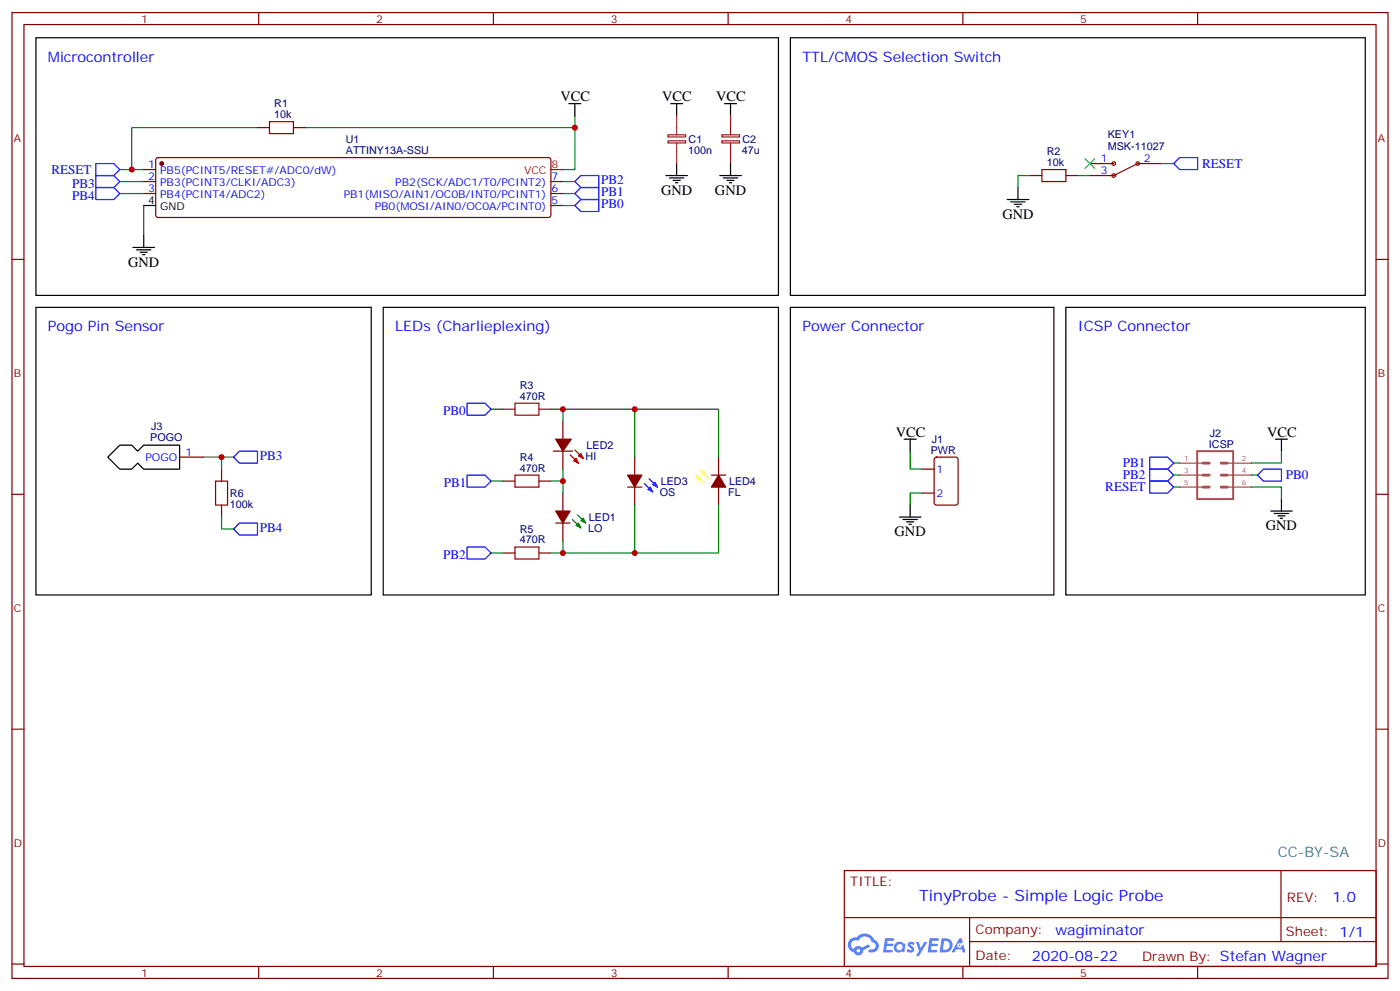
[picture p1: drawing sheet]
<svg xmlns="http://www.w3.org/2000/svg" width="412mm" height="292mm" viewBox="0 0 412 292" stroke-linecap="round" stroke-linejoin="round" font-family="sans-serif">
<g fill="none" stroke="#870000" stroke-width=".35">
<path d="M3.5 3.7h405.4v284.3h-405.4zM7.1 7.2h398.2v277.3h-398.2zM76.2 3.7v3.5M145.3 3.7v3.5M214.5 3.7v3.5M283.6 3.7v3.5M352.8 3.7v3.5M3.5 76.4h3.6M405.3 76.4h3.6M3.5 145.5h3.6M405.3 145.5h3.6M3.5 214.7h3.6"/>
<path d="M405.3 214.7h3.6M248.7 256.3h156.6v28.2h-156.6zM377.3 256.3v20.9M248.7 270.1h156.5M285.6 277.2h119.6M285.6 270.1v14.2M3.5 283.8h3.6M76.2 284.5v3.5M145.3 284.5v3.5M214.5 284.5v3.5M283.6 284.5v3.5M352.8 284.5v3.5"/>
<path d="M405.3 283.8h3.6"/>
</g>
<g fill="#5487ff">
<path d="M267.7 277.5a1.22 1.22 0 0 1 1.7 .2l-.4 .6a.47 .47 0 0 0-.3-.4 .47 .47 0 0 0-.5 .2l.1 .2a1.14 1.14 0 0 1 .8 1.8 1.14 1.14 0 0 1-1.9 0l-.2-.2 .5-.6 .7 .5a.29 .29 0 0 0 .3-.3 .29 .29 0 0 0-.2-.3 1.04 1.04 0 0 1-.6-1.7z"/>
<path d="M260.7 276.2h2.4l.3 .2-.2 .5-1.8 .1-.1 .8h1.5l.3 .4-.3 .4h-1.6l-.2 1.1h1.7l.2 .3-.2 .3-2.6 .1z"/>
<path d="M273.8 276.2h2.4l.3 .2-.1 .5-1.8 .1-.2 .8h1.6l.3 .4-.4 .4-1.6-.1-.1 1.1 1.7 .1 .2 .3-.2 .3-2.6 .1z"/>
<path d="M282.6 276.2h.7l.3 1.3-.6 .3a.69 .69 0 0 0-1 .3 .69 .69 0 0 0 .4 .9 .69 .69 0 0 0 .9-.6l.5-.2 .6 2.2h-.8l-.2-.9h-1.8l-.5 .9h-.8z"/>
<path d="M269.8 277.3h.8l.6 1.8 1.1-1.8h.9l-2.6 4.2h-.8l.9-1.5z"/>
<path d="M277.4 276.2l-.6 4.2h1.3a2.11 2.11 0 0 0 2.5-2.1 2.11 2.11 0 0 0-2.5-2.1zM278.1 277a1.39 1.39 0 0 1 1.7 1.4 1.39 1.39 0 0 1-1.8 1.2h-.3z"/>
<path d="M263.7 277.8a1.54 1.54 0 0 0-.1 2.2 1.54 1.54 0 0 0 2.2 .1l.6 .3 .3-2.3-.2-.3h-.4a1.49 1.49 0 0 0-2.4 0zM264 278.8a.94 .94 0 0 1 1.8 0 .94 .94 0 0 1-1.8 0z"/>
<path d="M250.4 276.6a2.18 2.18 0 0 0 1.1 3.7 1.44 1.44 0 0 0 1.6 .9 1.44 1.44 0 0 0 1.2-1.4l2-1.1-.5-.7-1.9 1a1.47 1.47 0 0 0-2.4 .4 1.39 1.39 0 0 1-.7-1.9 1.39 1.39 0 0 1 2-.5 2.12 2.12 0 0 1 2.2-1.3 2.12 2.12 0 0 1 1.9 1.7 1.14 1.14 0 0 1 1.1 1.4 1.14 1.14 0 0 1-1.7 .7 .43 .43 0 0 0-.5 .4 .43 .43 0 0 0 .4 .5 1.98 1.98 0 0 0 2.5-1.2 1.98 1.98 0 0 0-1.2-2.6 3.1 3.1 0 0 0-5.3-.6l-.9 .1zM252.3 279.9a.55 .55 0 0 1 1.1 0 .55 .55 0 0 1-1.1 0z"/>
<circle cx="282.6" cy="278.3" r=".26"/>
</g>
<g fill="none" stroke="#008700" stroke-width=".35">
<path d="M75.8 37.6h-37v12.3h3.5M90 37.6h79.3M169.3 34v15.9h-3.5M35.3 53.4h7M35.3 49.9h3.5M35.3 57h7M165.8 53.4h3.5M165.8 57h3.5M303.4 51.7h-3.5v3.5M317.5 51.7h3.5M342.2 48.2h3.5M42.3 60.5v8.8"/>
<path d="M165.8 60.5h3.5M60 134.6h8.8M65.3 134.6v3.5M144.6 120.5h3.6M162.3 120.5h49.4v14.1M165.8 120.5v3.5M165.8 138.1v7.1M187 120.5v14.1M268.1 132.8v5.3h3.5M345.7 139.9h1.8M345.7 136.3h1.8M368.7 139.9h1.7"/>
<path d="M377.5 132.8v3.5h-8.8M65.3 152.2v3.6h3.5M144.6 141.6h3.6M162.3 141.6h3.5M165.8 159.3v3.5M187 148.7v14.1M211.7 148.7v14.1h-49.4M271.6 145.2h-3.5v3.5M345.7 143.4h1.8M368.7 143.4h8.8v3.5M144.6 162.8h3.6"/>
</g>
<g fill="none" stroke="#00f" stroke-width=".35">
<path d="M28.2 48.2h5.3l1.8 1.7-1.8 1.8h-5.3zM28.2 51.7h5.3l1.8 1.7-1.8 1.8h-5.3zM28.2 55.2h5.3l1.8 1.8-1.8 1.7h-5.3zM169.3 53.4l1.8-1.7h5.3v3.5h-5.3zM169.3 57l1.8-1.8h5.3v3.5h-5.3zM345.7 48.2l1.8-1.8h5.3v3.5h-5.3zM169.3 60.5l1.8-1.8h5.3v3.6h-5.3zM137.6 118.7h5.3l1.7 1.8-1.7 1.7h-5.3zM68.8 134.6l1.8-1.8h5.2v3.5h-5.2zM137.6 139.9h5.3l1.7 1.7-1.7 1.8h-5.3zM338.7 134.6h5.3l1.7 1.7-1.7 1.8h-5.3zM338.7 138.1h5.3l1.7 1.8-1.7 1.7h-5.3z"/>
<path d="M370.4 139.9l1.8-1.8h5.3v3.5h-5.3zM70.6 154h5.2v3.5h-5.2l-1.8-1.7zM189.8 142.3l2.5 2.5M191.2 140.9l2.5 2.5M338.7 141.6h5.3l1.7 1.8-1.7 1.8h-5.3zM137.6 161h5.3l1.7 1.8-1.7 1.8h-5.3z"/>
</g>
<g fill="none" stroke="#000" stroke-width=".35">
<path d="M10.6 11.1h218.7v75.9h-218.7zM232.8 11.1h169.4v75.9h-169.4zM167.6 30.5h3.5M169.3 30.5v3.5M197.6 30.5h3.5M199.3 30.5v3.5M213.4 30.5h3.6M215.2 30.5v3.5M196.1 51.7h6.4M197.2 52.4h4.2M198.3 53.1h2.1M199 53.8h.7"/>
<path d="M199.3 48.2v3.5M212 51.7h6.4M213.1 52.4h4.2M214.1 53.1h2.2M214.8 53.8h.7M215.2 48.2v3.5M296.7 58.7h6.3M297.7 59.4h4.3M299.9 55.2v3.5M39.2 72.8h6.3M40.2 73.6h4.2M41.3 74.3h2.1"/>
<path d="M42 75h.7M42.3 69.3v3.5M42.3 60.5h3.6M298.8 60.1h2.1M299.5 60.9h.7M10.6 90.5h98.8v84.7h-98.8zM112.9 90.5h116.4v84.7h-116.4zM232.8 90.5h77.6v84.7h-77.6zM314 90.5h88.2v84.7h-88.2zM31.7 134.6l3.6-3.5h3.5l1.8 1.7 1.7-1.7h10.6v7h-10.6l-1.7-1.8-1.8 1.8h-3.5zM266.3 129.3h3.6M268.1 129.3v3.5"/>
<path d="M375.7 129.3h3.5M377.5 129.3v3.5M264.9 152.2h6.4M266 152.9h4.2M267.1 153.6h2.1M267.8 154.3h.7M268.1 148.7v3.5M374.3 150.5h6.3M375.4 151.2h4.2M376.4 151.9h2.1M377.1 152.6h.7M377.5 146.9v3.6"/>
</g>
<path d="M79.4 35.8h7v3.5h-7zM306.9 49.9h7.1v3.5h-7.1zM151.7 118.7h7v3.5h-7zM151.7 139.9h7v3.5h-7zM63.5 141.6h3.5v7.1h-3.5zM151.7 161h7v3.6h-7z" fill="none" stroke="#a10000" stroke-width=".35"/>
<g fill="none" stroke="#870000" stroke-width=".35">
<path d="M75.8 37.6h3.6M86.4 37.6h3.6M42.3 49.9h3.6M42.3 53.4h3.6M42.3 57h3.6M46.1 46.6l.5-.2h115l.5 .2 .2 .5v16.2l-.3 .5-.4 .2h-115l-.5-.2-.2-.5v-16.2zM162.3 53.4h3.5M162.3 57h3.5M303.4 51.7h3.5M314 51.7h3.5M321 48.2h7.1M321 51.7h7.1"/>
<path d="M335.1 48.2h7.1M162.3 60.5h3.5M52.9 134.6h7.1M65.3 138.1v3.5M148.2 120.5h3.5M158.7 120.5h3.6M163 132.8h5.6M165.8 124v5.3M165.8 132.8v5.3M187 134.6v5.3M209.5 139.9h4.3M211.7 134.6v5.3"/>
<path d="M271.6 138.1h3.6M275.4 134.8l.5-.2h5.6l.7 .4v13l-.4 .6-5.9 .1-.7-.5v-12.9zM65.3 148.7v3.5M148.2 141.6h3.5M158.7 141.6h3.6M163.7 154h4.2M165.8 145.2v5.3M165.8 154v5.3M184.9 143.4h4.2M187 143.4v5.3M211.7 143.4v5.3M271.6 145.2h3.6"/>
<path d="M148.2 162.8h3.5M158.7 162.8h3.6"/>
</g>
<g fill="#870000" stroke="#870000" stroke-width=".35">
<path d="M163.7 150.5h4.2l-2.1 3.5z"/>
<path d="M163.7 129.3h4.6l-2.5 3.5z"/>
<path d="M184.9 139.9h4.2l-2.1 3.5z"/>
<path d="M211.7 139.9l2.1 3.5h-4.3z"/>
<circle cx="47.6" cy="48.2" r=".53"/>
</g>
<path d="M162.3 49.9h3.5M167.9 133.9l2.5 2.4M169.3 132.5l2.5 2.4" fill="none" stroke="#f00" stroke-width=".35"/>
<path d="M196.8 39.7h5.2v.6h-5.2zM199.3 34v5.7M212.7 39.7h5.1v.6h-5.1zM215.2 34v5.7M196.8 41.5h5.2v.6h-5.2zM199.3 42.2v6M212.7 41.5h5.1v.6h-5.1zM215.2 42.2v6" fill="none" stroke="#8c2424" stroke-width=".35"/>
<path d="M352.7 132.8h10.5v14.1h-10.5z" fill="none" stroke="#a64a4a" stroke-width=".56"/>
<path d="M354.4 139.9h1.8M354.4 136.3h1.8M359.7 139.9h1.8M359.7 136.3h1.8M354.4 143.4h1.8M359.7 143.4h1.8" fill="none" stroke="#a64a4a" stroke-width=".85"/>
<path d="M347.5 136.3h6.9M347.5 139.9h6.9M361.7 136.3h7M361.7 139.9h7M347.5 143.4h6.9M361.7 143.4h7" fill="none" stroke="#a64a4a" stroke-width=".35"/>
<g fill="none" stroke="#900" stroke-width=".35">
<path d="M335.1 48.2l-7 3.5"/>
<circle cx="328.1" cy="51.7" r=".53"/>
<circle cx="328.1" cy="48.2" r=".53"/>
<circle cx="335.1" cy="48.2" r=".53"/>
</g>
<path d="M319.6 46.7l2.8 2.9M322.4 46.7l-2.8 2.9" fill="none" stroke="#3c3" stroke-width=".35"/>
<path d="M168.6 152.9l2.5 2.5M170 151.5l2.5 2.5" fill="none" stroke="#090" stroke-width=".35"/>
<g fill="#090" stroke="#090" stroke-width=".35">
<path d="M170.4 154l.7 1.4-1.4-.7z"/>
<path d="M171.1 153.3l.7-.7 .7 1.4z"/>
</g>
<g fill="#f00" stroke="#f00" stroke-width=".35">
<path d="M169 135.6l.7-.7 .7 1.4z"/>
<path d="M171.1 133.5l.7 1.4-1.4-.7z"/>
</g>
<g fill="#00f" stroke="#00f" stroke-width=".35">
<path d="M190.9 144.1l.7-.7 .7 1.4z"/>
<path d="M192.3 142.7l.7-.7 .7 1.4z"/>
</g>
<path d="M205 139.9l2.4 2.4M206.4 138.5l2.4 2.4" fill="none" stroke="#ff0" stroke-width=".35"/>
<g fill="#ff0" stroke="#ff0" stroke-width=".35">
<path d="M206.4 138.5l1.4 .7-.7 .7z"/>
<path d="M205 139.9l1.4 .7-.7 .7z"/>
</g>
<g fill="#c00">
<circle cx="169.3" cy="37.6" r=".88"/>
<circle cx="38.8" cy="49.9" r=".88"/>
<circle cx="187" cy="120.5" r=".88"/>
<circle cx="187" cy="162.8" r=".88"/>
<circle cx="165.8" cy="120.5" r=".88"/>
<circle cx="165.8" cy="162.8" r=".88"/>
<circle cx="165.8" cy="141.6" r=".88"/>
<circle cx="65.3" cy="134.6" r=".88"/>
</g>
<text font-size="4.6" fill="#00f" x="270.8" y="265.3">TinyProbe - Simple Logic Probe</text>
<g font-size="4.2" fill="#00f">
<text x="14.1" y="18.2">Microcontroller</text>
<text x="236.4" y="18.2">TTL/CMOS Selection Switch</text>
<text x="14.1" y="97.5">Pogo Pin Sensor</text>
<text x="116.4" y="97.5">LEDs (Charlieplexing)</text>
<text x="236.4" y="97.5">Power Connector</text>
<text x="317.5" y="97.5">ICSP Connector</text>
<text x="392.5" y="265.6">1.0</text>
<text x="310.9" y="275.1">wagiminator</text>
<text x="304" y="282.9">2020-08-22</text>
</g>
<g font-size="4.2">
<text x="165.1" y="29.8">VCC</text>
<text x="195.1" y="29.8">VCC</text>
<text x="211" y="29.8">VCC</text>
<text x="194.7" y="57.3">GND</text>
<text x="210.6" y="57.3">GND</text>
<text x="295.3" y="64.4">GND</text>
<text x="37.7" y="78.5">GND</text>
<text x="263.9" y="128.6">VCC</text>
<text x="373.2" y="128.6">VCC</text>
<text x="263.5" y="157.9">GND</text>
<text x="372.9" y="156.1">GND</text>
</g>
<text font-size="4.2" fill="#0099b0" x="376.4" y="252.4">CC-BY-SA</text>
<g font-size="3.9" fill="#00f">
<text x="15.1" y="51.2">RESET</text>
<text x="354.1" y="49.4">RESET</text>
<text x="21.2" y="55.2">PB3</text>
<text x="21.2" y="58.7">PB4</text>
<text x="177" y="57.7">PB1</text>
<text x="177.1" y="54.2">PB2</text>
<text x="177.1" y="61.2">PB0</text>
<text x="130.5" y="122.3">PB0</text>
<text x="76.5" y="135.3">PB3</text>
<text x="330.7" y="137.6">PB1</text>
<text x="130.7" y="143.4">PB1</text>
<text x="330.7" y="141.1">PB2</text>
<text x="378.8" y="141.1">PB0</text>
<text x="325.6" y="144.7">RESET</text>
<text x="76.5" y="156.5">PB4</text>
<text x="130.5" y="164.6">PB2</text>
</g>
<g font-size="3.9" fill="#800">
<text x="250.5" y="260.9">TITLE:</text>
<text x="379.1" y="265.6">REV:</text>
<text x="287.4" y="275.1">Company:</text>
<text x="378.7" y="275.7">Sheet: 1/1</text>
<text x="287.4" y="282.8">Date:</text>
<text x="336.4" y="282.8">Drawn By: Stefan Wagner</text>
</g>
<g font-size="3.2" fill="#800">
<text x="41.6" y="6.7">1</text>
<text x="110.8" y="6.7">2</text>
<text x="179.9" y="6.7">3</text>
<text x="249.1" y="6.7">4</text>
<text x="318.2" y="6.7">5</text>
<text x="4.1" y="41.8">A</text>
<text x="405.9" y="41.8">A</text>
<text x="4.1" y="110.9">B</text>
<text x="405.9" y="110.9">B</text>
<text x="4.1" y="180.1">C</text>
<text x="405.9" y="180.1">C</text>
<text x="4.1" y="249.2">D</text>
<text x="405.9" y="249.2">D</text>
<text x="41.6" y="287.5">1</text>
<text x="110.8" y="287.5">2</text>
<text x="179.9" y="287.5">3</text>
<text x="249.1" y="287.5">4</text>
<text x="318.2" y="287.5">5</text>
</g>
<g font-size="3.2" fill="#000080">
<text x="80.8" y="34.7">10k</text>
<text x="80.8" y="31.6">R1</text>
<text x="326.3" y="40.5">KEY1</text>
<text x="101.9" y="45.3">ATTINY13A-SSU</text>
<text x="101.9" y="42.1">U1</text>
<text x="202.7" y="45.4">100n</text>
<text x="202.8" y="42.2">C1</text>
<text x="218.5" y="45.4">47u</text>
<text x="218.7" y="42.2">C2</text>
<text x="308.3" y="45.7">R2</text>
<text x="326.3" y="44.1">MSK-11027</text>
<text x="308.3" y="48.9">10k</text>
<text x="153.1" y="117.7">470R</text>
<text x="153.1" y="114.5">R3</text>
<text x="44.3" y="129.9">POGO</text>
<text x="44.5" y="126.7">J3</text>
<text x="274.5" y="130.4">J1</text>
<text x="356.1" y="131.8">ICSP</text>
<text x="356.4" y="128.5">J2</text>
<text x="153.1" y="135.7">R4</text>
<text x="172.5" y="135.4">HI</text>
<text x="172.8" y="132.2">LED2</text>
<text x="274.2" y="133.5">PWR</text>
<text x="153.1" y="138.8">470R</text>
<text x="194.6" y="142.8">LED3</text>
<text x="214.7" y="142.8">LED4</text>
<text x="67.7" y="149.5">100k</text>
<text x="67.7" y="146.3">R6</text>
<text x="194.4" y="146">OS</text>
<text x="214.5" y="146">FL</text>
<text x="173.5" y="153.4">LED1</text>
<text x="153.1" y="160">470R</text>
<text x="153.1" y="156.9">R5</text>
<text x="173.2" y="156.6">LO</text>
</g>
<g font-size="3.2" fill="#00f">
<text x="324.3" y="47.8">1</text>
<text x="336.9" y="47.8">2</text>
<text x="43.7" y="49.6">1</text>
<text x="43.7" y="53.1">2</text>
<text x="47.2" y="51.3">PB5(PCINT5/RESET#/ADC0/dW)</text>
<text x="162.5" y="53.1">7</text>
<text x="324.3" y="51.3">3</text>
<text x="43.7" y="56.6">3</text>
<text x="47.2" y="54.9">PB3(PCINT3/CLKI/ADC3)</text>
<text x="47.2" y="58.4">PB4(PCINT4/ADC2)</text>
<text x="101.3" y="58.4">PB1(MISO/AIN1/OC0B/INT0/PCINT1)</text>
<text x="116.4" y="54.9">PB2(SCK/ADC1/T0/PCINT2)</text>
<text x="162.5" y="56.6">6</text>
<text x="110.4" y="61.9">PB0(MOSI/AIN0/OC0A/PCINT0)</text>
<text x="162.5" y="60.1">5</text>
<text x="42.8" y="135.6">POGO</text>
<text x="54.7" y="134.2">1</text>
<text x="275.9" y="139.2">1</text>
<text x="275.9" y="146.2">2</text>
</g>
<g font-size="3.2" fill="#f00">
<text x="154.4" y="51.3">VCC</text>
<text x="162.5" y="49.6">8</text>
</g>
<g font-size="3.2">
<text x="43.7" y="60.1">4</text>
<text x="47.2" y="61.9">GND</text>
</g>
<g font-size="2.1" fill="#a54b4b">
<text x="348.8" y="135.7">1</text>
<text x="365.8" y="135.7">2</text>
<text x="348.8" y="139.2">3</text>
<text x="348.8" y="142.7">5</text>
<text x="365.8" y="139.2">4</text>
<text x="365.8" y="142.7">6</text>
</g>
</svg>
